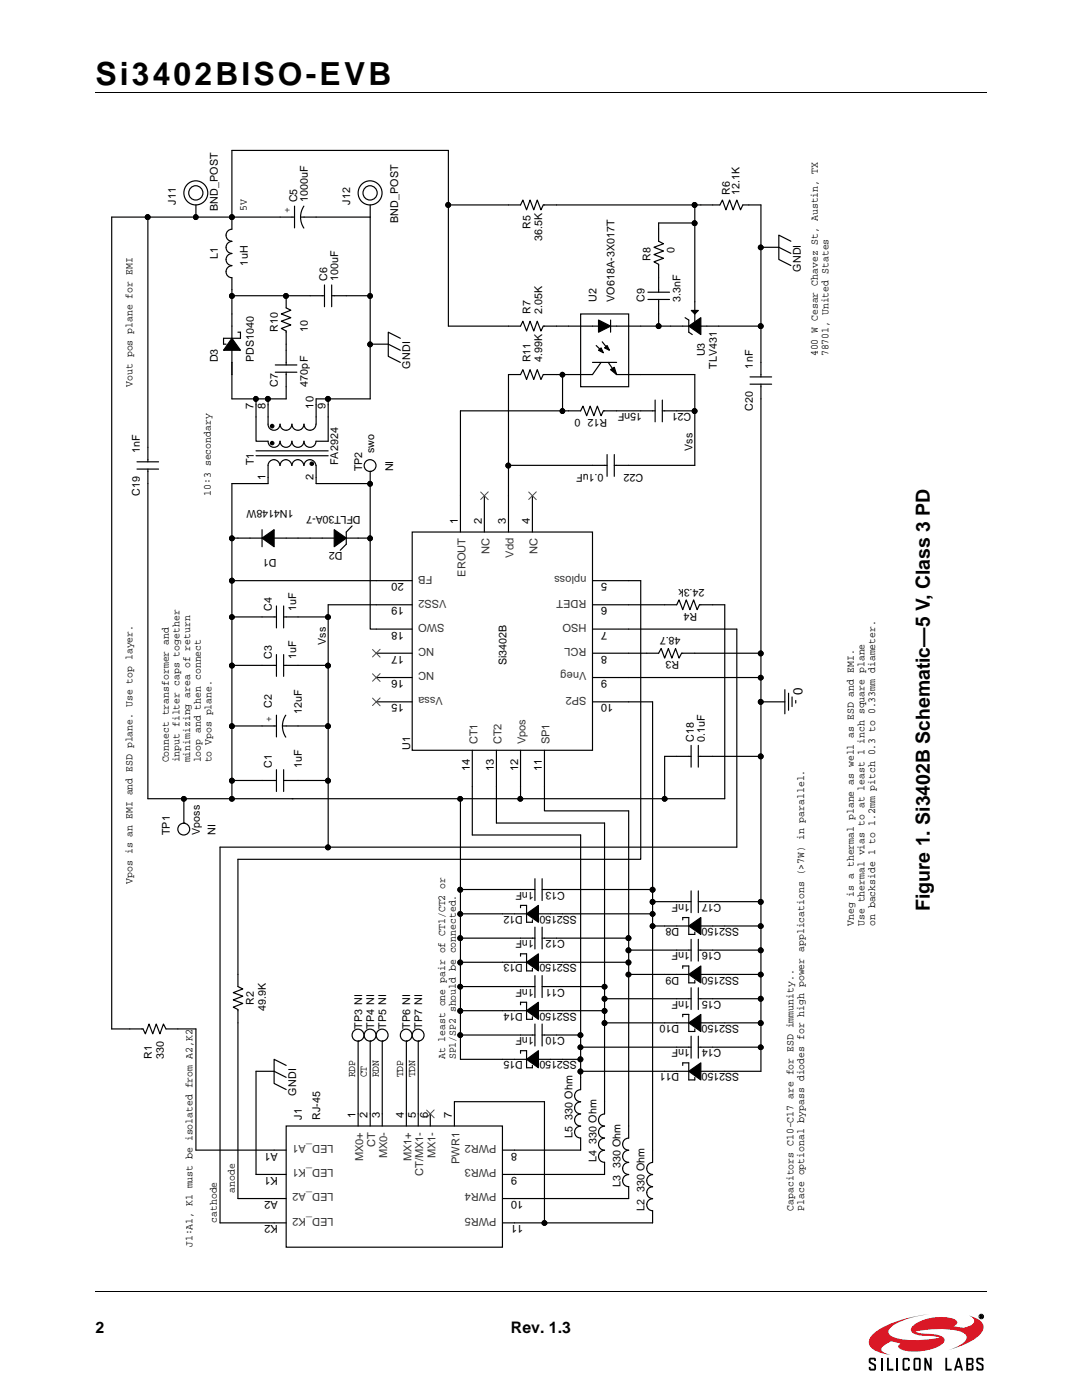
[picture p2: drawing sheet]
<svg xmlns="http://www.w3.org/2000/svg" width="216mm" height="279mm" viewBox="0 0 216 279" stroke-linecap="round" stroke-linejoin="round" font-family="sans-serif">
<path d="M19 18.4h177.8M19.1 257.8h177.8" fill="none" stroke="#000" stroke-width=".2"/>
<path d="M172.3 258.6h25v18.7h-25z" fill="#fff"/>
<path d="M174.3 266.1a21.4 21.4 0 0 1 9.7-3.6l1.5-.2a16.9 16.9 0 0 0-7.6 2.5 1.05 1.05 0 0 0-.6 1 1.05 1.05 0 0 0 .7 .9 17 17 0 0 0 8.9 .4l.6-.1a11.4 11.4 0 0 0-3.8-.5h-.4a1.42 1.42 0 0 1-1.6-1.2 2.83 2.83 0 0 1 1.9-1.6 9.2 9.2 0 0 1 7-.3 .65 .65 0 0 1 .4 .7 .65 .65 0 0 1-.7 .5l-.1 .1a4.3 4.3 0 0 0 3.3-.1 .97 .97 0 0 0 .9-.9 .97 .97 0 0 0-.8-1l-.3-.1 .5 .1a2.73 2.73 0 0 1 2.5 2.3 5.4 5.4 0 0 1-3.4 3.1l-3.8 1.4a6.3 6.3 0 0 0 3.8-2.3 1.39 1.39 0 0 0-1.4-1.5 21.1 21.1 0 0 0-8.9 0l1.1 .4a10.3 10.3 0 0 1 4.4 .7 .81 .81 0 0 1-.1 1.5 10.1 10.1 0 0 1-8.3 .9l-.5-.5 .5-.6-1.9-.4-.6 .3a1.81 1.81 0 0 0-1.3 1.4l.6 .6 1.2 .4-1.6-.3a3.4 3.4 0 0 1-2.7-2 2.19 2.19 0 0 1 .9-2z" fill="#da1826"/>
<g fill="none" stroke="#000" stroke-width=".2">
<path d="M195.6 262.5h.4l-.1 .2 .2 .3-.4-.2-.1 .2zM195.7 262.5l.3 .1-.3 .1z"/>
<circle cx="195.8" cy="262.7" r=".45"/>
</g>
<g fill="#000">
<path d="M173.5 271h.9l.4 .1v.5h-.4v-.3h-.7v.2v.2l1 .6 .1 .2v.7l-.2 .3h-1.1l-.1-.7h.3v.4h.7v-.6l-.1-.1a1.14 1.14 0 0 1-1-.7v-.5zM177 271h.4v2.2h.9v.3h-1.3zM180.1 271.2l.4-.2h.7l.3 .2v.4h-.3v-.3h-.7v1.9h.7v-.4h.3v.4l-.1 .3h-.9l-.4-.1zM184.4 271h.4l.7 1.6v-1.6h.4v2.5h-.4l-.7-1.6v1.6h-.4zM188.6 271h.4v2.2h.9v.3h-1.3zM195 271h.9l.3 .1v.5h-.3v-.3h-.7v.2v.2l1 .6 .1 .3v.6l-.2 .3h-1.1l-.2-.7h.4v.4h.7v-.6l-.2-.1a1.14 1.14 0 0 1-.9-.7v-.5z"/>
<path d="M182.3 271.2v2.1l.3 .2h.9l.2-.3v-2l-.3-.2h-.8zM182.6 271.3h.8v1.9h-.8z"/>
<path d="M191.1 271l-.8 2.5h.4l.2-.5h.7l.2 .5h.4l-.8-2.5zM191.3 271.6l.2 1h-.5z"/>
<path d="M192.8 271v2.5h1.3l.2-.3v-.7l-.3-.2 .3-.3-.1-.8-.3-.2zM193.2 271.3h.7v.8h-.7zM193.2 272.4h.7v.8h-.7z"/>
<path d="M195.6 262.5h.4l-.1 .2 .2 .3-.4-.2-.1 .2zM195.7 262.5v.2l.3-.1z"/>
</g>
<path d="M175.9 271v2.5M179 271v2.5" fill="none" stroke="#000" stroke-width=".36"/>
<path d="M20.2 28.9h156.7v222.9h-156.7z" fill="#fff"/>
<g fill="none" stroke="#000" stroke-width=".23">
<path d="M29.5 43.3v48.9M39.1 40.9v2.4M46.3 45.7v-15.7h43.2v35.1h14.4l.4-1 .8 2 .7-2 .7 2 .7-2 .7 2 .5-1h11M46.3 53a1.19 1.19 0 0 0-1.2 1.2 1.19 1.19 0 0 0 1.2 1.2v12.1M46.3 48.2a1.21 1.21 0 0 0-1.2 1.2 1.21 1.21 0 0 0 1.2 1.2 1.19 1.19 0 0 0-1.2 1.2 1.19 1.19 0 0 0 1.2 1.2M46.3 45.8a1.19 1.19 0 0 0-1.2 1.1 1.19 1.19 0 0 0 1.2 1.2M46.3 59h18.4M57.1 59v2.4l.9 .5-1.9 .8 1.9 .7-1.9 .7 1.9 .8-1.9 .7 1 .5v6.7M58.8 43.3h-36.5v162h6.2l.5 1 .7-1.9 .8 1.9 .7-1.9 .7 1.9 .7-1.9 .5 .9h6v24.2h18M58.8 41.1v4.4M60 43.3h13.9M60.6 41.1a4 4 0 0 0 0 4.4"/>
<path d="M64.7 56.9v4.3M66.2 56.9v4.3M73.9 59h-7.7M73.9 40.9v38.7h-10.8l-.1 5.1a1.18 1.18 0 0 1-1.1 1.2 1.18 1.18 0 0 1-1.2-1.2M89.5 40.9h14.4l.4-1 .8 2 .7-2 .7 2 .7-2 .7 2 .5-1h35.2l.6-1 .6 2 .8-2 .7 2 .7-2 .8 2 .4-1h3.6v34.3M129.3 58.3h4.3M129.3 59.8h4.3M131.4 59.8v5.3M138.6 44.5h-7.2v3.6l1 .5-1.9 .8 1.9 .7-1.9 .7 1.9 .7-1.9 .7 .9 .6v5.5M138.6 40.9v24.2M151.8 49.4h3.6l2.4 1.2M157.8 48.1l-2.4-1.2v4.9l2.4 1.2"/>
<path d="M46.3 67.5l1.7 2.4h-3.4zM46.3 69.9v9.7h10.8v-5.3M47.5 66.3h.5v1.2h-3.4v1.2h.5M51.1 79.6v8.5h2.4a1.18 1.18 0 0 0 1.2 1.2 1.18 1.18 0 0 0 1.2-1.2M53.5 79.6v5.1a1.18 1.18 0 0 0 1.2 1.2 1.18 1.18 0 0 0 1.2-1.2M54.9 72.8h4.3M54.9 74.3h4.3M65.5 79.6v8.5h-2.5a1.18 1.18 0 0 1-1.1 1.2 1.18 1.18 0 0 1-1.2-1.2M73.9 68.7h3.6l2.4 1.2M79.9 67.5l-2.4-1.2v4.8l2.4 1.2M101.5 74.8v18.1M101.5 74.8h2.4l.4-1 .8 1.9 .7-1.9 .7 1.9 .7-1.9 .7 1.9 .5-.9h2.6"/>
<path d="M111 74.8h2.5M112.2 74.8v7.2M113.5 74.8h4.7M115.9 62.7h9.5v14.5h-9.5zM118.2 72.3h4.8M119 69l.9 .9M119.4 63.9l2.4 1.2-2.4 1.2zM119.4 69.9l.5-.5 .5 1zM119.9 72.3l-1.7 2.5M120.2 68.2l.9 1.2M120.6 69.4l.5-.4 .5 .9zM121.4 72.3l1.6 2.5"/>
<path d="M121.8 73.8l.8-.5 .4 1.5zM121.8 65.1h30M121.8 63.9v2.4M123 74.8h15.6M130.7 79.8v4.4M132.2 79.8v4.4M136.7 63.4l.7 .5v2.4l.7 .5M137.4 65.1l2.4-1.7v3.4zM137.9 62h1.4l-.7 .7zM138.6 74.8v18.1h-16M149.7 75.2h4.3M149.7 76.7h4.3"/>
<path d="M151.8 76.7v137.1h-12M27.3 92.2h4.3M27.3 93.6h4.3M29.5 93.6v65.8h115.1v-38.7h-5l-.5 1-.7-2-.7 2-.8-2-.7 2-.7-2-.5 1h-16.8M51.1 90h14.4M51.1 91h14.4M55.9 92.9a1.18 1.18 0 0 0-1.2-1.2 1.18 1.18 0 0 0-1.2 1.2v3.6h-7.2v10.9h6M55.9 88.1a1.17 1.17 0 0 0 1.2 1.2 1.17 1.17 0 0 0 1.1-1.2M55.9 92.9a1.16 1.16 0 0 1 1.2-1.2 1.16 1.16 0 0 1 1.1 1.2M55.9 84.7a1.17 1.17 0 0 0 1.2 1.2 1.17 1.17 0 0 0 1.1-1.2M58.3 88.1a1.18 1.18 0 0 0 1.1 1.2 1.18 1.18 0 0 0 1.2-1.2M58.3 92.9a1.18 1.18 0 0 1 1.2-1.2 1.18 1.18 0 0 1 1.1 1.2"/>
<path d="M58.3 84.7a1.18 1.18 0 0 0 1.1 1.2 1.18 1.18 0 0 0 1.2-1.2M60.7 92.9a1.18 1.18 0 0 1 1.2-1.2 1.18 1.18 0 0 1 1.1 1.2M63.1 92.9v3.6h10.8M73.9 94.1v13.3M73.9 94.1h.1M96.6 98.9v7.3M106.2 98.9v7.3M121.1 90.7v4.4M121.1 92.9h-19.6v13.3M122.6 90.7v4.4M130.7 82h-10.3l-.5 1-.7-1.9-.7 1.9-.7-1.9-.7 1.9-.8-1.9-.4 .9h-24v24.2M132.2 82h6.4"/>
<path d="M46.3 107.4v48.4M46.3 115.9h35.9M52.3 107.4l2.4-1.7v3.4zM52.3 105.7v3.4M54.7 107.4h12M66.7 105.7l2.4 1.7-2.4 1.7zM70.3 105l-1.2 1.2v2.4l-1.2 1.2M73.9 107.4h-4.8M73.9 107.4v18.1h8.3M82.2 106.2h36v43.5h-36zM118.2 115.9h9.7v55.6h-80.4v25.4l.9 .5-1.9 .7 1.9 .7-1.9 .8 1.9 .7-1.9 .7 1 .5v37.7h9.6M46.3 132.8h8.9"/>
<path d="M46.3 123.1h8.9M55.2 130.6v4.4M55.2 120.9v4.4M56.6 130.6v4.4M56.6 120.9v4.4M56.6 132.8h8.9M56.6 123.1h8.9M75.1 135.2h7.1M75.1 130.4h7.1M82.2 120.7h-16.7v48.4M118.2 130.4h13.2l.5-1 .7 1.9 .8-1.9 .7 1.9 .7-1.9 .7 1.9 .5-.9h15.8M118.2 135.2h33.6"/>
<path d="M118.2 125.5h28.8v43.6h-103.1v75h13.2M156.6 137.6v4.9M157.3 138.3v3.5M158 139.1v1.9M158.8 139.8v.5M36.7 159.4v4.9M46.3 144.9h8.9M55.2 142.7v4.4M55.2 153.6v4.4M55.2 155.8h-8.9v3.6M56.6 153.6v4.4M56.6 155.8h8.9"/>
<path d="M57 142.7l-.5 1.3-.1 .9 .1 1 .5 1.2M58.3 159.4h.1M65.5 144.9h-9.1M75.1 140.1h7.1M91.9 159.4v52h13.2M94.2 149.7v16.9h21.7v50.8M99.1 149.7v14.6h21.5v35M103.9 149.7v9.7M108.6 149.7v12.1h16.8v27.8M118.2 140.1h12v39.8M137.9 148.8v4.3M137.9 150.9h-5.3v8.5"/>
<path d="M139.3 148.8v4.3M151.8 140.1h4.8M151.8 150.9h-12.5M36.7 164.3h.1M91.9 177.5h14.8M106.7 175.4v4.3M108.2 177.5h22M108.2 175.4v4.3M137.9 177.8v4.3M137.9 179.9h-7.7v2.5M139.3 179.9h12.5M139.3 177.8v4.3"/>
<path d="M91.9 187.2h14.8M91.9 192h13.2M91.9 196.9h14.8M103.9 181.2v-.5h1.2v3.4h1.1v-.5M103.9 190.8v-.4h1.2v3.4h1.1v-.5M105.1 192l2.3-1.6v3.4zM105.1 182.4l2.3-1.7v3.4zM105.1 182.4h-13.2M106.7 185v4.4M106.7 194.7v4.4M107.4 192h18M107.4 182.4h22.8"/>
<path d="M108.2 196.9h12.4M108.2 187.2h17.2M108.2 185v4.4M108.2 194.7v4.4M125.4 192v2.5M130.2 182.4v2.4M136.2 183.6v-.5h1.2v3.4h1.2v-.5M136.2 193.3v-.5h1.2v3.3h1.2v-.4M137.4 194.5l2.4-1.7v3.3zM137.4 184.8l2.4-1.7v3.4zM137.4 194.5h-12v32.6a1.21 1.21 0 0 0-1.2 1.2 1.21 1.21 0 0 0 1.2 1.2M137.4 184.8h-7.2v47.2"/>
<path d="M137.9 197.1v4.4M137.9 199.3h-17.3v2.4M137.9 189.6h-12.5v2.4M137.9 187.5v4.3M139.3 199.3h12.5M139.3 197.1v4.4M139.3 189.6h12.5M139.3 187.5v4.3M139.8 184.8h12M151.8 194.5h-12M57.1 212.6l-2.4-1.2v4.8l2.4 1.2M57.1 215l-2.4-1.2h-3.6v20.6h6"/>
<path d="M71.5 207.8h.1M71.5 207.8v16.9M73.9 207.8h.1M73.9 207.8v16.9M76.3 207.8h.1M76.3 207.8v16.9M81.1 207.8h.1M81.1 207.8v16.9M83.5 207.8h.1M83.5 207.8v16.9M91.9 201.7h13.2M103.9 200.5v-.5h1.2v3.4h1.1v-.5"/>
<path d="M103.9 210.2v-.5h1.2v3.4h1.1v-.5M105.1 201.7l2.3-1.7v3.4zM105.1 211.4l2.3-1.7v3.4zM106.7 204.4v4.4M106.7 206.6h-14.8M107.4 201.7h13.2M107.4 211.4h8.5M108.2 206.6h7.7M108.2 204.4v4.4M115.9 213.8h21.5M115.9 209h22M115.9 219.9a1.19 1.19 0 0 0-1.2 1.2 1.19 1.19 0 0 0 1.2 1.2"/>
<path d="M115.9 217.5a1.19 1.19 0 0 0-1.2 1.2 1.19 1.19 0 0 0 1.2 1.2M120.6 204.1h16.8M120.6 201.7v20.6M136.2 202.9v-.5h1.2v3.5h1.2v-.6M136.2 212.6v-.5h1.2v3.4h1.2v-.5M137.4 213.8l2.4-1.7v3.4zM137.4 204.1l2.4-1.6v3.4zM137.9 206.8v4.4M139.3 209h12.5M139.3 206.8v4.4M139.8 204.1h12M57.1 224.7h43.2v24.2h-43.2z"/>
<path d="M85.9 222.3v2.4M90.7 224.7v-4.8h17.9v24.2M115.9 224.8a1.17 1.17 0 0 0-1.2 1.1 1.17 1.17 0 0 0 1.2 1.2v2.4h-15.6M115.9 222.3a1.19 1.19 0 0 0-1.2 1.2 1.19 1.19 0 0 0 1.2 1.2M120.6 229.6a1.19 1.19 0 0 0-1.2 1.2 1.19 1.19 0 0 0 1.2 1.2v2.4h-20.3M120.6 224.8a1.19 1.19 0 0 0-1.2 1.2 1.19 1.19 0 0 0 1.2 1.1 1.19 1.19 0 0 0-1.2 1.2 1.19 1.19 0 0 0 1.2 1.2M120.6 222.3a1.19 1.19 0 0 0-1.2 1.2 1.19 1.19 0 0 0 1.2 1.2M125.4 232a1.21 1.21 0 0 0-1.2 1.2 1.21 1.21 0 0 0 1.2 1.2 1.19 1.19 0 0 0-1.2 1.2 1.19 1.19 0 0 0 1.2 1.2v2.4h-25.1M125.4 229.6a1.19 1.19 0 0 0-1.2 1.2 1.19 1.19 0 0 0 1.2 1.2M130.2 239.2a1.19 1.19 0 0 0-1.1 1.2 1.19 1.19 0 0 0 1.1 1.2v2.5h-29.9M130.2 236.8a1.17 1.17 0 0 0-1.1 1.2 1.17 1.17 0 0 0 1.1 1.2M130.2 232a1.21 1.21 0 0 0-1.1 1.2 1.21 1.21 0 0 0 1.1 1.2 1.19 1.19 0 0 0-1.1 1.2 1.19 1.19 0 0 0 1.1 1.2"/>
<circle cx="39.1" cy="38.5" r="2.4"/>
<circle cx="39.1" cy="38.5" r="1.42"/>
<circle cx="73.8" cy="38.5" r="2.4"/>
<circle cx="73.8" cy="38.5" r="1.42"/>
<circle cx="29.5" cy="43.3" r=".47"/>
<circle cx="39.1" cy="43.3" r=".46"/>
<circle cx="46.3" cy="59.1" r=".47"/>
<circle cx="46.3" cy="43.3" r=".47"/>
<circle cx="57.1" cy="59.1" r=".47"/>
<circle cx="73.8" cy="59" r=".46"/>
<circle cx="89.4" cy="40.9" r=".47"/>
<circle cx="138.6" cy="44.5" r=".47"/>
<circle cx="138.6" cy="40.9" r=".47"/>
<circle cx="151.8" cy="49.4" r=".46"/>
<circle cx="51.1" cy="79.6" r=".46"/>
<circle cx="53.4" cy="79.6" r=".47"/>
<circle cx="65.4" cy="79.6" r=".47"/>
<circle cx="73.8" cy="68.7" r=".46"/>
<circle cx="112.2" cy="74.8" r=".45"/>
<circle cx="131.4" cy="65.1" r=".47"/>
<circle cx="151.8" cy="65.1" r=".47"/>
<circle cx="54.3" cy="85" r=".35"/>
<circle cx="54.3" cy="88.4" r=".35"/>
<circle cx="62.2" cy="92.6" r=".35"/>
<circle cx="73.8" cy="96.5" r=".46"/>
<circle cx="73.8" cy="92.9" r="1.18"/>
<circle cx="101.4" cy="92.9" r=".47"/>
<circle cx="112.2" cy="82" r=".46"/>
<circle cx="138.6" cy="82" r=".47"/>
<circle cx="46.3" cy="107.4" r=".47"/>
<circle cx="46.3" cy="115.9" r=".47"/>
<circle cx="73.8" cy="107.4" r=".46"/>
<circle cx="46.3" cy="132.8" r=".47"/>
<circle cx="46.3" cy="123.2" r=".46"/>
<circle cx="65.4" cy="132.8" r=".47"/>
<circle cx="65.4" cy="123.2" r=".46"/>
<circle cx="151.8" cy="130.4" r=".47"/>
<circle cx="151.8" cy="135.2" r=".46"/>
<circle cx="36.7" cy="159.4" r=".46"/>
<circle cx="46.3" cy="144.9" r=".47"/>
<circle cx="46.3" cy="159.4" r=".46"/>
<circle cx="46.3" cy="155.8" r=".47"/>
<circle cx="65.4" cy="155.8" r=".47"/>
<circle cx="65.4" cy="144.9" r=".47"/>
<circle cx="91.8" cy="159.4" r=".46"/>
<circle cx="103.8" cy="159.4" r=".46"/>
<circle cx="132.6" cy="159.4" r=".46"/>
<circle cx="151.8" cy="140.1" r=".47"/>
<circle cx="151.8" cy="150.9" r=".47"/>
<circle cx="36.7" cy="165.5" r="1.18"/>
<circle cx="65.4" cy="169.1" r=".47"/>
<circle cx="91.8" cy="177.6" r=".47"/>
<circle cx="130.2" cy="180" r=".47"/>
<circle cx="130.2" cy="177.6" r=".47"/>
<circle cx="151.8" cy="180" r=".47"/>
<circle cx="91.8" cy="196.9" r=".46"/>
<circle cx="91.8" cy="182.4" r=".46"/>
<circle cx="91.8" cy="192.1" r=".47"/>
<circle cx="91.8" cy="187.2" r=".47"/>
<circle cx="120.6" cy="196.9" r=".46"/>
<circle cx="120.6" cy="199.3" r=".47"/>
<circle cx="125.4" cy="187.2" r=".47"/>
<circle cx="125.4" cy="194.5" r=".46"/>
<circle cx="125.4" cy="189.7" r=".47"/>
<circle cx="125.4" cy="192.1" r=".47"/>
<circle cx="130.2" cy="184.8" r=".46"/>
<circle cx="130.2" cy="182.4" r=".46"/>
<circle cx="151.8" cy="184.8" r=".46"/>
<circle cx="151.8" cy="199.3" r=".47"/>
<circle cx="151.8" cy="194.5" r=".46"/>
<circle cx="151.8" cy="189.7" r=".47"/>
<circle cx="71.4" cy="206.6" r="1.19"/>
<circle cx="73.8" cy="206.6" r="1.19"/>
<circle cx="76.3" cy="206.6" r="1.19"/>
<circle cx="81.1" cy="206.6" r="1.18"/>
<circle cx="83.4" cy="206.6" r="1.19"/>
<circle cx="91.8" cy="206.6" r=".46"/>
<circle cx="91.8" cy="201.7" r=".47"/>
<circle cx="115.8" cy="209" r=".46"/>
<circle cx="115.8" cy="211.4" r=".47"/>
<circle cx="115.8" cy="213.8" r=".47"/>
<circle cx="115.8" cy="206.6" r=".46"/>
<circle cx="120.6" cy="204.2" r=".47"/>
<circle cx="120.6" cy="201.7" r=".47"/>
<circle cx="151.8" cy="204.2" r=".47"/>
<circle cx="151.8" cy="209" r=".46"/>
<circle cx="108.6" cy="244.1" r=".46"/>
</g>
<g fill="#000">
<path d="M46.3 67.5l1.7 2.4h-3.4zM119.4 69.9l.5-.5 .5 1zM120.6 69.4l.5-.4 .5 .9zM119.4 63.9l2.4 1.2-2.4 1.2zM121.8 73.8l.8-.5 .4 1.5zM137.4 65.1l2.4-1.7v3.4zM137.9 62h1.4l-.7 .7zM52.3 107.4l2.4-1.7v3.4zM66.7 105.7l2.4 1.7-2.4 1.7zM105.1 192l2.3-1.6v3.4zM105.1 182.4l2.3-1.7v3.4zM137.4 194.5l2.4-1.7v3.4z"/>
<path d="M137.4 184.8l2.4-1.7v3.4zM105.1 201.7l2.3-1.7v3.4zM105.1 211.4l2.3-1.7v3.4zM137.4 213.8l2.4-1.7v3.4zM137.4 204.1l2.4-1.6v3.4z"/>
<circle cx="29.5" cy="43.3" r=".47"/>
<circle cx="39.1" cy="43.3" r=".46"/>
<circle cx="46.3" cy="43.3" r=".47"/>
<circle cx="46.3" cy="59.1" r=".47"/>
<circle cx="57.1" cy="59.1" r=".47"/>
<circle cx="73.8" cy="59.1" r=".46"/>
<circle cx="89.4" cy="40.9" r=".47"/>
<circle cx="138.6" cy="44.5" r=".47"/>
<circle cx="138.6" cy="40.9" r=".47"/>
<circle cx="151.8" cy="49.4" r=".46"/>
<circle cx="51.1" cy="79.6" r=".46"/>
<circle cx="53.4" cy="79.6" r=".47"/>
<circle cx="65.4" cy="79.6" r=".47"/>
<circle cx="73.8" cy="68.7" r=".46"/>
<circle cx="112.2" cy="74.8" r=".45"/>
<circle cx="131.4" cy="65.1" r=".47"/>
<circle cx="151.8" cy="65.1" r=".47"/>
<circle cx="54.3" cy="85" r=".35"/>
<circle cx="54.3" cy="88.4" r=".35"/>
<circle cx="62.2" cy="92.6" r=".35"/>
<circle cx="73.8" cy="96.5" r=".46"/>
<circle cx="101.4" cy="92.9" r=".47"/>
<circle cx="112.2" cy="82" r=".46"/>
<circle cx="138.6" cy="82" r=".47"/>
<circle cx="46.3" cy="107.4" r=".47"/>
<circle cx="46.3" cy="115.9" r=".47"/>
<circle cx="73.8" cy="107.4" r=".46"/>
<circle cx="46.3" cy="132.8" r=".47"/>
<circle cx="46.3" cy="123.2" r=".46"/>
<circle cx="65.4" cy="132.8" r=".47"/>
<circle cx="65.4" cy="123.2" r=".46"/>
<circle cx="151.8" cy="135.2" r=".46"/>
<circle cx="151.8" cy="130.4" r=".47"/>
<circle cx="36.7" cy="159.4" r=".46"/>
<circle cx="46.3" cy="144.9" r=".47"/>
<circle cx="46.3" cy="159.4" r=".46"/>
<circle cx="46.3" cy="155.8" r=".47"/>
<circle cx="65.4" cy="155.8" r=".47"/>
<circle cx="65.4" cy="144.9" r=".47"/>
<circle cx="91.8" cy="159.4" r=".46"/>
<circle cx="103.8" cy="159.4" r=".46"/>
<circle cx="132.6" cy="159.4" r=".46"/>
<circle cx="151.8" cy="140.1" r=".47"/>
<circle cx="151.8" cy="151" r=".47"/>
<circle cx="65.4" cy="169.1" r=".47"/>
<circle cx="91.8" cy="177.6" r=".47"/>
<circle cx="130.2" cy="180" r=".47"/>
<circle cx="130.2" cy="177.6" r=".47"/>
<circle cx="151.8" cy="180" r=".47"/>
<circle cx="91.8" cy="187.2" r=".47"/>
<circle cx="91.8" cy="192.1" r=".47"/>
<circle cx="91.8" cy="196.9" r=".46"/>
<circle cx="91.8" cy="182.4" r=".46"/>
<circle cx="120.6" cy="196.9" r=".46"/>
<circle cx="120.6" cy="199.3" r=".47"/>
<circle cx="125.4" cy="187.2" r=".47"/>
<circle cx="125.4" cy="189.7" r=".47"/>
<circle cx="125.4" cy="192.1" r=".47"/>
<circle cx="125.4" cy="194.5" r=".46"/>
<circle cx="130.2" cy="182.4" r=".46"/>
<circle cx="130.2" cy="184.8" r=".46"/>
<circle cx="151.8" cy="194.5" r=".46"/>
<circle cx="151.8" cy="184.8" r=".46"/>
<circle cx="151.8" cy="189.7" r=".47"/>
<circle cx="151.8" cy="199.3" r=".47"/>
<circle cx="91.8" cy="201.7" r=".47"/>
<circle cx="91.8" cy="206.6" r=".46"/>
<circle cx="115.8" cy="213.8" r=".47"/>
<circle cx="115.8" cy="206.6" r=".46"/>
<circle cx="115.8" cy="209" r=".46"/>
<circle cx="115.8" cy="211.4" r=".47"/>
<circle cx="120.6" cy="201.7" r=".47"/>
<circle cx="120.6" cy="204.2" r=".47"/>
<circle cx="151.8" cy="209" r=".46"/>
<circle cx="151.8" cy="204.2" r=".47"/>
<circle cx="108.6" cy="244.1" r=".46"/>
</g>
<path d="M95.9 98.2l1.5 1.5M97.4 98.2l-1.5 1.5M105.5 98.2l1.5 1.5M107 98.2l-1.5 1.5M74.3 139.3l1.5 1.6M74.3 134.5l1.5 1.5M74.3 129.6l1.5 1.5M75.8 129.6l-1.5 1.5M75.8 139.3l-1.5 1.5M75.8 134.4l-1.5 1.6M85.1 221.5l1.5 1.6M86.6 221.5l-1.5 1.5" fill="none" stroke="#4c4c4c" stroke-width=".2"/>
<text font-size="6.3" x="19" y="16.9">Si3402BISO-EVB</text>
<text font-size="3.9" x="185.5" y="181.8" transform="rotate(-90 185.5 181.8)">Figure 1. Si3402B Schematic—5 V, Class 3 PD</text>
<g font-size="3.2">
<text x="19" y="266">2</text>
<text x="102" y="266">Rev. 1.3</text>
</g>
<text font-size="2.6" x="160.1" y="138.6" transform="rotate(-90 160.1 138.6)">0</text>
<g font-size="2.2">
<text x="50.6" y="81.5" transform="rotate(-90 50.6 81.5)">7</text>
<text x="53" y="81.5" transform="rotate(-90 53 81.5)">8</text>
<text x="62.6" y="81.5" transform="rotate(-90 62.6 81.5)">10</text>
<text x="65" y="81.5" transform="rotate(-90 65 81.5)">9</text>
<text x="121.1" y="83.6" transform="rotate(-180 121.1 83.6)">R12 0</text>
<text x="128.1" y="82.4" transform="rotate(-180 128.1 82.4)">15nF</text>
<text x="137.9" y="82.4" transform="rotate(-180 137.9 82.4)">C21</text>
<text x="53" y="95.8" transform="rotate(-90 53 95.8)">1</text>
<text x="62.6" y="95.8" transform="rotate(-90 62.6 95.8)">2</text>
<text x="120.4" y="94.5" transform="rotate(-180 120.4 94.5)">0.1uF</text>
<text x="128.3" y="94.5" transform="rotate(-180 128.3 94.5)">C22</text>
<text x="58.5" y="101.8" transform="rotate(-180 58.5 101.8)">1N4148W</text>
<text x="72" y="103" transform="rotate(-180 72 103)">DFLT30A-7</text>
<text x="91.4" y="104.5" transform="rotate(-90 91.4 104.5)">1</text>
<text x="96.1" y="104.5" transform="rotate(-90 96.1 104.5)">2</text>
<text x="101" y="104.5" transform="rotate(-90 101 104.5)">3</text>
<text x="105.7" y="104.5" transform="rotate(-90 105.7 104.5)">4</text>
<text x="55.2" y="111.5" transform="rotate(-180 55.2 111.5)">D1</text>
<text x="68.4" y="110.3" transform="rotate(-180 68.4 110.3)">D2</text>
<text x="80.6" y="116.4" transform="rotate(-180 80.6 116.4)">20</text>
<text x="121.1" y="116.4" transform="rotate(-180 121.1 116.4)">5</text>
<text x="140.5" y="117.5" transform="rotate(-180 140.5 117.5)">24.3k</text>
<text x="80.6" y="121.2" transform="rotate(-180 80.6 121.2)">19</text>
<text x="121.1" y="121.2" transform="rotate(-180 121.1 121.2)">6</text>
<text x="139.1" y="122.3" transform="rotate(-180 139.1 122.3)">R4</text>
<text x="80.6" y="130.9" transform="rotate(-180 80.6 130.9)">17</text>
<text x="80.6" y="126.1" transform="rotate(-180 80.6 126.1)">18</text>
<text x="121.1" y="126.1" transform="rotate(-180 121.1 126.1)">7</text>
<text x="121.1" y="130.9" transform="rotate(-180 121.1 130.9)">8</text>
<text x="135.8" y="127.2" transform="rotate(-180 135.8 127.2)">48.7</text>
<text x="80.6" y="135.7" transform="rotate(-180 80.6 135.7)">16</text>
<text x="121.1" y="135.7" transform="rotate(-180 121.1 135.7)">9</text>
<text x="135.5" y="132" transform="rotate(-180 135.5 132)">R3</text>
<text x="80.6" y="140.6" transform="rotate(-180 80.6 140.6)">15</text>
<text x="122.4" y="140.6" transform="rotate(-180 122.4 140.6)">10</text>
<text x="93.7" y="153.8" transform="rotate(-90 93.7 153.8)">14</text>
<text x="98.6" y="153.8" transform="rotate(-90 98.6 153.8)">13</text>
<text x="103.4" y="153.8" transform="rotate(-90 103.4 153.8)">12</text>
<text x="108.1" y="153.8" transform="rotate(-90 108.1 153.8)">11</text>
<text x="106.5" y="178" transform="rotate(-180 106.5 178)">1nF</text>
<text x="112.7" y="178" transform="rotate(-180 112.7 178)">C13</text>
<text x="104.3" y="182.8" transform="rotate(-180 104.3 182.8)">D12</text>
<text x="115.1" y="182.8" transform="rotate(-180 115.1 182.8)">SS2150</text>
<text x="135.5" y="185.2" transform="rotate(-180 135.5 185.2)">D8</text>
<text x="137.7" y="180.4" transform="rotate(-180 137.7 180.4)">1nF</text>
<text x="143.9" y="180.4" transform="rotate(-180 143.9 180.4)">C17</text>
<text x="147.5" y="185.2" transform="rotate(-180 147.5 185.2)">SS2150</text>
<text x="106.5" y="187.6" transform="rotate(-180 106.5 187.6)">1nF</text>
<text x="112.7" y="187.6" transform="rotate(-180 112.7 187.6)">C12</text>
<text x="137.7" y="190" transform="rotate(-180 137.7 190)">1nF</text>
<text x="143.9" y="190" transform="rotate(-180 143.9 190)">C16</text>
<text x="104.3" y="192.5" transform="rotate(-180 104.3 192.5)">D13</text>
<text x="106.5" y="197.3" transform="rotate(-180 106.5 197.3)">1nF</text>
<text x="112.7" y="197.3" transform="rotate(-180 112.7 197.3)">C11</text>
<text x="115.1" y="192.5" transform="rotate(-180 115.1 192.5)">SS2150</text>
<text x="135.5" y="194.9" transform="rotate(-180 135.5 194.9)">D9</text>
<text x="147.5" y="194.9" transform="rotate(-180 147.5 194.9)">SS2150</text>
<text x="104.3" y="202.1" transform="rotate(-180 104.3 202.1)">D14</text>
<text x="115.1" y="202.1" transform="rotate(-180 115.1 202.1)">SS2150</text>
<text x="137.7" y="199.7" transform="rotate(-180 137.7 199.7)">1nF</text>
<text x="143.9" y="199.7" transform="rotate(-180 143.9 199.7)">C15</text>
<text x="106.5" y="207" transform="rotate(-180 106.5 207)">1nF</text>
<text x="112.7" y="207" transform="rotate(-180 112.7 207)">C10</text>
<text x="135.5" y="204.6" transform="rotate(-180 135.5 204.6)">D10</text>
<text x="137.7" y="209.4" transform="rotate(-180 137.7 209.4)">1nF</text>
<text x="143.9" y="209.4" transform="rotate(-180 143.9 209.4)">C14</text>
<text x="147.5" y="204.6" transform="rotate(-180 147.5 204.6)">SS2150</text>
<text x="104.3" y="211.8" transform="rotate(-180 104.3 211.8)">D15</text>
<text x="115.1" y="211.8" transform="rotate(-180 115.1 211.8)">SS2150</text>
<text x="135.5" y="214.2" transform="rotate(-180 135.5 214.2)">D11</text>
<text x="147.5" y="214.2" transform="rotate(-180 147.5 214.2)">SS2150</text>
<text x="71" y="223" transform="rotate(-90 71 223)">1</text>
<text x="73.4" y="223" transform="rotate(-90 73.4 223)">2</text>
<text x="75.8" y="223" transform="rotate(-90 75.8 223)">3</text>
<text x="80.6" y="223" transform="rotate(-90 80.6 223)">4</text>
<text x="82.9" y="223" transform="rotate(-90 82.9 223)">5</text>
<text x="85.4" y="223" transform="rotate(-90 85.4 223)">6</text>
<text x="90.2" y="223" transform="rotate(-90 90.2 223)">7</text>
<text x="55.4" y="230" transform="rotate(-180 55.4 230)">A1</text>
<text x="103.2" y="230" transform="rotate(-180 103.2 230)">8</text>
<text x="55.4" y="239.7" transform="rotate(-180 55.4 239.7)">A2</text>
<text x="55.4" y="234.9" transform="rotate(-180 55.4 234.9)">K1</text>
<text x="103.2" y="234.9" transform="rotate(-180 103.2 234.9)">9</text>
<text x="104.4" y="239.7" transform="rotate(-180 104.4 239.7)">10</text>
<text x="55.4" y="244.6" transform="rotate(-180 55.4 244.6)">K2</text>
<text x="104.4" y="244.6" transform="rotate(-180 104.4 244.6)">11</text>
</g>
<g font-size="2.2" fill="#333">
<text x="97.7" y="110.5" transform="rotate(-90 97.7 110.5)">NC</text>
<text x="102.5" y="111.3" transform="rotate(-90 102.5 111.3)">Vdd</text>
<text x="107.2" y="110.5" transform="rotate(-90 107.2 110.5)">NC</text>
<text x="86.3" y="114.9" transform="rotate(-180 86.3 114.9)">FB</text>
<text x="89.1" y="119.7" transform="rotate(-180 89.1 119.7)">VSS2</text>
<text x="92.9" y="115.1" transform="rotate(-90 92.9 115.1)">EROUT</text>
<text x="117" y="114.9" transform="rotate(-180 117 114.9)">nploss</text>
<text x="117" y="119.7" transform="rotate(-180 117 119.7)">RDET</text>
<text x="88.7" y="124.5" transform="rotate(-180 88.7 124.5)">SWO</text>
<text x="117" y="124.5" transform="rotate(-180 117 124.5)">HSO</text>
<text x="86.6" y="129.3" transform="rotate(-180 86.6 129.3)">NC</text>
<text x="117" y="129.3" transform="rotate(-180 117 129.3)">RCL</text>
<text x="86.6" y="134.2" transform="rotate(-180 86.6 134.2)">NC</text>
<text x="117" y="134.2" transform="rotate(-180 117 134.2)">Vneg</text>
<text x="88.3" y="139.1" transform="rotate(-180 88.3 139.1)">Vssa</text>
<text x="117" y="139.1" transform="rotate(-180 117 139.1)">SP2</text>
<text x="95.3" y="148.5" transform="rotate(-90 95.3 148.5)">CT1</text>
<text x="100.1" y="148.5" transform="rotate(-90 100.1 148.5)">CT2</text>
<text x="104.9" y="148.5" transform="rotate(-90 104.9 148.5)">Vpos</text>
<text x="109.6" y="148.5" transform="rotate(-90 109.6 148.5)">SP1</text>
<text x="66.6" y="233.4" transform="rotate(-180 66.6 233.4)">LED_K1</text>
<text x="66.6" y="228.5" transform="rotate(-180 66.6 228.5)">LED_A1</text>
<text x="72.5" y="231.7" transform="rotate(-90 72.5 231.7)">MX0+</text>
<text x="74.9" y="228.9" transform="rotate(-90 74.9 228.9)">CT</text>
<text x="77.3" y="231.2" transform="rotate(-90 77.3 231.2)">MX0-</text>
<text x="82.1" y="231.7" transform="rotate(-90 82.1 231.7)">MX1+</text>
<text x="86.9" y="231.2" transform="rotate(-90 86.9 231.2)">MX1-</text>
<text x="91.7" y="232.4" transform="rotate(-90 91.7 232.4)">PWR1</text>
<text x="99.1" y="228.5" transform="rotate(-180 99.1 228.5)">PWR2</text>
<text x="99.1" y="233.4" transform="rotate(-180 99.1 233.4)">PWR3</text>
<text x="66.6" y="238.2" transform="rotate(-180 66.6 238.2)">LED_A2</text>
<text x="84.5" y="234.7" transform="rotate(-90 84.5 234.7)">CT/MX1-</text>
<text x="99.1" y="238.2" transform="rotate(-180 99.1 238.2)">PWR4</text>
<text x="66.6" y="243" transform="rotate(-180 66.6 243)">LED_K2</text>
<text x="99.1" y="243" transform="rotate(-180 99.1 243)">PWR5</text>
</g>
<g font-size="2.1">
<text x="35.1" y="40.9" transform="rotate(-90 35.1 40.9)">J11</text>
<text x="59.3" y="40.4" transform="rotate(-90 59.3 40.4)">C5</text>
<text x="61.4" y="40.4" transform="rotate(-90 61.4 40.4)">1000uF</text>
<text x="69.9" y="40.9" transform="rotate(-90 69.9 40.9)">J12</text>
<text x="145.6" y="38.9" transform="rotate(-90 145.6 38.9)">R6</text>
<text x="147.6" y="38.9" transform="rotate(-90 147.6 38.9)">12.1K</text>
<text x="43.5" y="42.1" transform="rotate(-90 43.5 42.1)">BND_POST</text>
<text x="49.2" y="42.1" transform="rotate(-90 49.2 42.1)">5V</text>
<text x="57.9" y="42.6" transform="rotate(-90 57.9 42.6)">+</text>
<text x="79.5" y="44.5" transform="rotate(-90 79.5 44.5)">BND_POST</text>
<text x="105.8" y="45.7" transform="rotate(-90 105.8 45.7)">R5</text>
<text x="43.5" y="51.8" transform="rotate(-90 43.5 51.8)">L1</text>
<text x="49.5" y="53" transform="rotate(-90 49.5 53)">1uH</text>
<text x="108.2" y="48.1" transform="rotate(-90 108.2 48.1)">36.5K</text>
<text x="129.8" y="52" transform="rotate(-90 129.8 52)">R8</text>
<text x="134.6" y="50.6" transform="rotate(-90 134.6 50.6)">0</text>
<text x="65.3" y="56.1" transform="rotate(-90 65.3 56.1)">C6</text>
<text x="67.5" y="56.1" transform="rotate(-90 67.5 56.1)">100uF</text>
<text x="159.8" y="54.2" transform="rotate(-90 159.8 54.2)">GNDI</text>
<text x="105.8" y="62.7" transform="rotate(-90 105.8 62.7)">R7</text>
<text x="108.2" y="62.7" transform="rotate(-90 108.2 62.7)">2.05K</text>
<text x="119" y="60.2" transform="rotate(-90 119 60.2)">U2</text>
<text x="122.6" y="60.2" transform="rotate(-90 122.6 60.2)">VO618A-3X017T</text>
<text x="128.6" y="60.2" transform="rotate(-90 128.6 60.2)">C9</text>
<text x="135.8" y="60.2" transform="rotate(-90 135.8 60.2)">3.3nF</text>
<text x="55.5" y="66.3" transform="rotate(-90 55.5 66.3)">R10</text>
<text x="61.4" y="66.3" transform="rotate(-90 61.4 66.3)">10</text>
<text x="140.6" y="71.1" transform="rotate(-90 140.6 71.1)">U3</text>
<text x="163.2" y="71.1" transform="rotate(-90 163.2 71.1)">400 W Cesar Chavez St, Austin, TX</text>
<text x="165.3" y="71.1" transform="rotate(-90 165.3 71.1)">78701, United States</text>
<text x="26.4" y="77.2" transform="rotate(-90 26.4 77.2)">Vout pos plane for EMI</text>
<text x="43.5" y="72.3" transform="rotate(-90 43.5 72.3)">D3</text>
<text x="50.7" y="72.3" transform="rotate(-90 50.7 72.3)">PDS1040</text>
<text x="55.5" y="77.2" transform="rotate(-90 55.5 77.2)">C7</text>
<text x="61.4" y="77.2" transform="rotate(-90 61.4 77.2)">470pF</text>
<text x="81.9" y="73.5" transform="rotate(-90 81.9 73.5)">GNDI</text>
<text x="105.8" y="72.3" transform="rotate(-90 105.8 72.3)">R11</text>
<text x="108.2" y="72.3" transform="rotate(-90 108.2 72.3)">4.99K</text>
<text x="143" y="73.5" transform="rotate(-90 143 73.5)">TLV431</text>
<text x="150.2" y="73.5" transform="rotate(-90 150.2 73.5)">1nF</text>
<text x="150.2" y="82" transform="rotate(-90 150.2 82)">C20</text>
<text x="27.9" y="90.5" transform="rotate(-90 27.9 90.5)">1nF</text>
<text x="50.7" y="92.9" transform="rotate(-90 50.7 92.9)">T1</text>
<text x="67.5" y="92.9" transform="rotate(-90 67.5 92.9)">FA2924</text>
<text x="72.2" y="94.1" transform="rotate(-90 72.2 94.1)">TP2</text>
<text x="74.6" y="90.5" transform="rotate(-90 74.6 90.5)">swo</text>
<text x="78.5" y="94.1" transform="rotate(-90 78.5 94.1)">NI</text>
<text x="138.2" y="90" transform="rotate(-90 138.2 90)">Vss</text>
<text x="27.9" y="98.9" transform="rotate(-90 27.9 98.9)">C19</text>
<text x="42" y="98.9" transform="rotate(-90 42 98.9)">10:3 secondary</text>
<text x="54.3" y="121.9" transform="rotate(-90 54.3 121.9)">C4</text>
<text x="59.1" y="121.9" transform="rotate(-90 59.1 121.9)">1uF</text>
<text x="54.3" y="131.6" transform="rotate(-90 54.3 131.6)">C3</text>
<text x="59.1" y="131.6" transform="rotate(-90 59.1 131.6)">1uF</text>
<text x="65" y="128.7" transform="rotate(-90 65 128.7)">Vss</text>
<text x="101" y="132.8" transform="rotate(-90 101 132.8)">Si3402B</text>
<text x="54.3" y="141.2" transform="rotate(-90 54.3 141.2)">C2</text>
<text x="60.2" y="142.5" transform="rotate(-90 60.2 142.5)">12uF</text>
<text x="54.3" y="144.2" transform="rotate(-90 54.3 144.2)">+</text>
<text x="81.9" y="149.7" transform="rotate(-90 81.9 149.7)">U1</text>
<text x="138.4" y="148.1" transform="rotate(-90 138.4 148.1)">C18</text>
<text x="140.6" y="148.1" transform="rotate(-90 140.6 148.1)">0.1uF</text>
<text x="33.7" y="152.2" transform="rotate(-90 33.7 152.2)">Connect transformer and</text>
<text x="35.8" y="152.2" transform="rotate(-90 35.8 152.2)">input filter caps together</text>
<text x="37.9" y="152.2" transform="rotate(-90 37.9 152.2)">minimizing area of return</text>
<text x="40.1" y="152.2" transform="rotate(-90 40.1 152.2)">loop and then connect</text>
<text x="42.2" y="152.2" transform="rotate(-90 42.2 152.2)">to Vpos plane.</text>
<text x="54.3" y="153.3" transform="rotate(-90 54.3 153.3)">C1</text>
<text x="60.2" y="153.3" transform="rotate(-90 60.2 153.3)">1uF</text>
<text x="33.9" y="166.6" transform="rotate(-90 33.9 166.6)">TP1</text>
<text x="39.9" y="166.6" transform="rotate(-90 39.9 166.6)">Vposs</text>
<text x="43" y="166.6" transform="rotate(-90 43 166.6)">NI</text>
<text x="26.4" y="176.4" transform="rotate(-90 26.4 176.4)">Vpos is an EMI and ESD plane. Use top layer.</text>
<text x="170.3" y="184.8" transform="rotate(-90 170.3 184.8)">Vneg is a thermal plane as well as ESD and EMI.</text>
<text x="172.5" y="184.8" transform="rotate(-90 172.5 184.8)">Use thermal vias to at least 1 inch square plane</text>
<text x="174.6" y="184.8" transform="rotate(-90 174.6 184.8)">on backside 1 to 1.2mm pitch 0.3 to 0.33mm diameter.</text>
<text x="50.7" y="200.5" transform="rotate(-90 50.7 200.5)">R2</text>
<text x="53.1" y="201.7" transform="rotate(-90 53.1 201.7)">49.9K</text>
<text x="72.2" y="205.3" transform="rotate(-90 72.2 205.3)">TP3 NI</text>
<text x="74.6" y="205.3" transform="rotate(-90 74.6 205.3)">TP4 NI</text>
<text x="77" y="205.3" transform="rotate(-90 77 205.3)">TP5 NI</text>
<text x="81.9" y="205.3" transform="rotate(-90 81.9 205.3)">TP6 NI</text>
<text x="84.2" y="205.3" transform="rotate(-90 84.2 205.3)">TP7 NI</text>
<text x="30.3" y="211.4" transform="rotate(-90 30.3 211.4)">R1</text>
<text x="32.7" y="211.4" transform="rotate(-90 32.7 211.4)">330</text>
<text x="70.8" y="215" transform="rotate(-90 70.8 215)">RDP</text>
<text x="73.2" y="215" transform="rotate(-90 73.2 215)">CT</text>
<text x="75.6" y="215" transform="rotate(-90 75.6 215)">RDN</text>
<text x="80.4" y="215" transform="rotate(-90 80.4 215)">TDP</text>
<text x="82.8" y="215" transform="rotate(-90 82.8 215)">TDN</text>
<text x="88.8" y="211.4" transform="rotate(-90 88.8 211.4)">At least one pair of CT1/CT2 or</text>
<text x="90.9" y="211.4" transform="rotate(-90 90.9 211.4)">SP1/SP2 should be connected.</text>
<text x="59.1" y="218.7" transform="rotate(-90 59.1 218.7)">GNDI</text>
<text x="60.2" y="223.5" transform="rotate(-90 60.2 223.5)">J1</text>
<text x="63.9" y="223.5" transform="rotate(-90 63.9 223.5)">RJ-45</text>
<text x="114.2" y="227.1" transform="rotate(-90 114.2 227.1)">L5 330 Ohm</text>
<text x="119" y="232" transform="rotate(-90 119 232)">L4 330 Ohm</text>
<text x="46.9" y="238" transform="rotate(-90 46.9 238)">anode</text>
<text x="123.8" y="236.8" transform="rotate(-90 123.8 236.8)">L3 330 Ohm</text>
<text x="43.2" y="244.1" transform="rotate(-90 43.2 244.1)">cathode</text>
<text x="128.6" y="241.6" transform="rotate(-90 128.6 241.6)">L2 330 Ohm</text>
<text x="158.4" y="241.6" transform="rotate(-90 158.4 241.6)">Capacitors C10-C17 are for ESD immunity..</text>
<text x="160.5" y="241.6" transform="rotate(-90 160.5 241.6)">Place optional bypass diodes for high power applications (&gt;7W) in parallel.</text>
<text x="38.4" y="248.9" transform="rotate(-90 38.4 248.9)">J1:A1, K1 must be isolated from A2,K2</text>
</g>
</svg>
